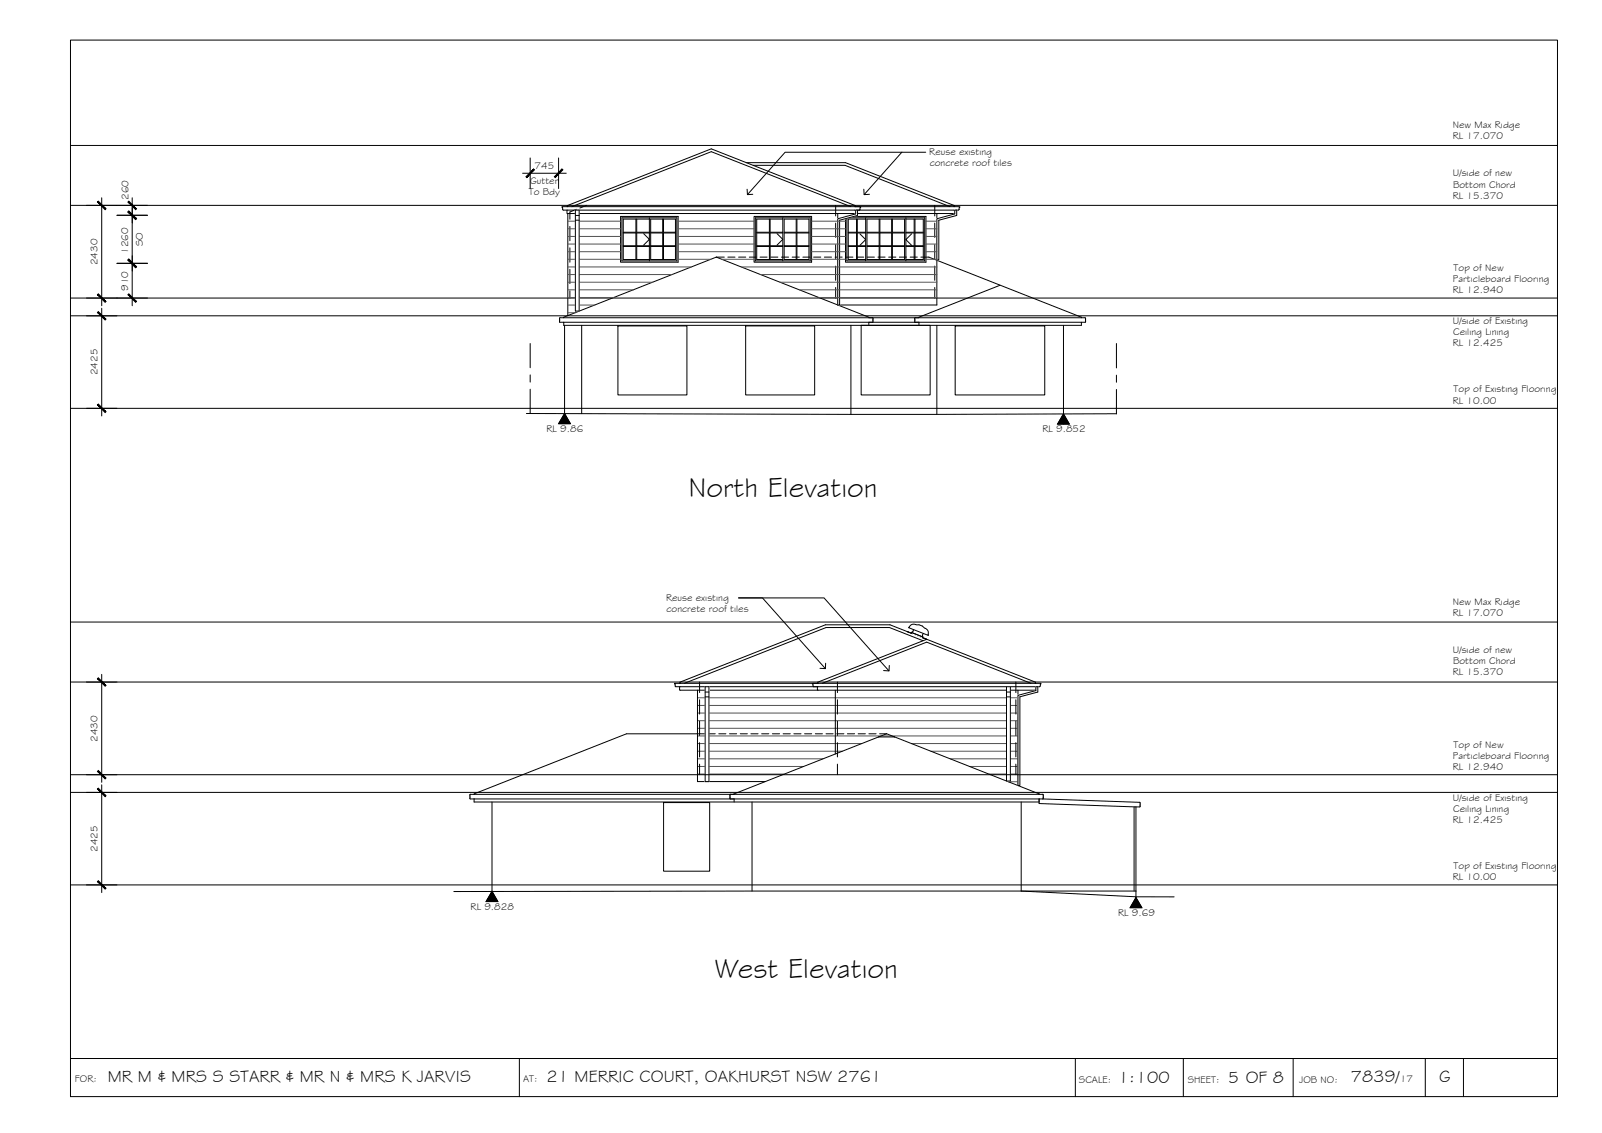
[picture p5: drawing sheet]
<svg xmlns="http://www.w3.org/2000/svg" width="420mm" height="297mm" viewBox="0 0 420 297" stroke-linecap="round" stroke-linejoin="round" font-family="sans-serif">
<!-- layer: WINDOWS -->
<g fill="none" stroke="#000" stroke-width=".26">
<path d="M163.1 57.1h14.4v11.3h-14.4zM166.8 57.4v3.5h-3.3M167 57.4v3.5h3.3M170.3 57.4h-6.8v10.6h6.8M170.3 57.1v11.3M170.7 57.4h6.5v10.6h-6.5zM173.8 57.4v3.5h-3.1M174 57.4v3.5h3.2M198.1 57.1h14.4v11.3h-14.4zM201.8 57.4v3.5h-3.3M202 57.4v3.5h3.3M205.3 57.4h-6.8v10.6h6.8"/>
<path d="M205.3 57.1v11.3M205.7 57.4h6.5v10.6h-6.5zM208.8 57.4v3.5h-3.1M209 57.4v3.5h3.2M222.1 57.1h20.4v11.3h-20.4zM224.6 57.4v3.5h-2.1M224.8 57.4v3.5h2.2M227 57.4h-4.5v10.6h4.5M227 57.1v11.3M227.4 57.4h9.8v10.6h-9.8zM230.6 57.4v3.5h-3.2M230.8 57.4v3.5h3.1v-3.5"/>
<path d="M234 57.4v3.5h3.2M237.6 57.4h4.6v10.6h-4.6M237.6 57.1v11.3M239.8 57.4v3.5h-2.2M240 57.4v3.5h2.2M163.5 61.1h3.3v3.3h-3.3M163.5 64.6h3.3v3.4M168.8 61.2l1.5 1.6-1.5 1.5M170.3 61.1h-3.3v3.3h3.3M170.3 64.6h-3.3v3.4M170.7 61.1h3.1v3.3h-3.1M170.7 64.6h3.1v3.4"/>
<path d="M177.2 61.1h-3.2v3.3h3.2M177.2 64.6h-3.2v3.4M198.5 61.1h3.3v3.3h-3.3M198.5 64.6h3.3v3.4M203.8 61.2l1.5 1.6-1.5 1.5M205.3 61.1h-3.3v3.3h3.3M205.3 64.6h-3.3v3.4M205.7 61.1h3.1v3.3h-3.1M205.7 64.6h3.1v3.4M212.2 61.1h-3.2v3.3h3.2M212.2 64.6h-3.2v3.4M222.5 61.1h2.1v3.3h-2.1"/>
<path d="M222.5 64.6h2.1v3.4M225.5 61.3l1.5 1.5-1.5 1.5M227 61.1h-2.2v3.3h2.2M227 64.6h-2.2v3.4M227.4 61.1h3.2v3.3h-3.2M227.4 64.6h3.2v3.4M230.8 61.1h3.1v3.3h-3.1zM230.8 68v-3.4h3.1v3.4M237.2 61.1h-3.2v3.3h3.2M237.2 64.6h-3.2v3.4M237.6 61.1h2.2v3.3h-2.2M237.6 64.6h2.2v3.4"/>
<path d="M239.1 61.3l-1.5 1.5 1.5 1.5M242.2 61.1h-2.2v3.3h2.2M242.2 64.6h-2.2v3.4"/>
</g>
<!-- layer: NEWWORK -->
<g fill="none" stroke="#000" stroke-width=".26">
<path d="M148.7 55.1v.9h.2M148.9 56v26.8M148.9 54.2l-.1-.3 37.7-14.9 37.8 14.9-.1 .3M162.8 56.7h15v12h-15zM195.8 42.6h25.9l28.6 11.3-.1 .3M197.8 56.7h15.1v12h-15.1zM219.7 56v24h26v-24M221.7 56.7h21.2v12h-21.2zM224.4 55.1v.9h-.2M224.4 54.2h1.3l-.3 .9M250.4 55.1v.9h-101.5M251.4 55.1l.3-.9-104.4 .1 .4 .8h103.7"/>
<path d="M176.9 179.2l96.1 .1-.4 .7h-95.3zM178.4 179.1l-.1-.2 38.2-15.1h16.9l38.2 15.1-.1 .2M214.4 179.1l-1.3 .1 .3 .8M237.9 165.6l1.1 .4 .1-.2 2.9 1.2-.1 .2 1.1 .4M239.1 165.8l2.9 1.2M239.5 165.4l-.5 .6M239.6 165.1l-.1 .4M242 164.1l.2 .3a1.79 1.79 0 0 1 1.3 1.7l-.1 .5-5.1-2a1.49 1.49 0 0 1 2.1-.8h.6l1 .4M242 167l-.1 .1M242.1 166.1l-.2 1.1 1.1 .4M243 167.6l-28.5 11.3 .1 .2M178.2 180v.9h93.5v-.9"/>
<path d="M182.9 180.9v24h17.8M214.4 180v.9h.2M219.1 180.9v16.8M230.4 193.2h4.2M267 180.9v25"/>
</g>
<!-- layer: BORDER -->
<path d="M18.5 10.5h390v277h-390zM18.5 277.5h390M136.2 277.5v10M282 277.5v10M310.4 277.5v10M339.2 277.5v10M373.8 277.5v10M383.8 277.5v10" fill="none" stroke="#000" stroke-width=".26"/>
<!-- layer: CEILING-FLOOR LINES -->
<path d="M18.5 38.1h390M18.5 53.8h390M18.5 78.1h390M18.5 82.8h390M18.5 107.1h390M18.5 178.8h390M18.5 163.1h390M18.5 207.7h390M18.5 203.1h390M18.5 232h390" fill="none" stroke="#000" stroke-width=".26"/>
<!-- layer: DIMENSION -->
<g fill="none" stroke="#000" stroke-width=".26">
<path d="M22.7 53.8h16M26.7 51.9v28.3M30.7 56.4h8M34.7 51.9v28.3M137.1 45.4h11.4M139.1 41.4v8M146.5 41.4v8M22.7 78.1h16M30.7 69h8M22.7 82.8h8M26.7 80.8v28.2M22.7 107.1h8"/>
<path d="M22.7 178.8h8M26.7 176.8v28.3M22.7 207.7h8M22.7 203.1h8M26.7 205.8v28.2M22.7 232h8"/>
</g>
<!-- layer: 0 -->
<g fill="#000" stroke="#000" stroke-width=".26">
<path d="M25.6 53l2 2 .2-.2zM25.6 53l.2-.3 2 2.1z"/>
<path d="M33.8 55.3l-.2 .3 2.2 1.7zM33.6 55.6l2.2 1.7-.2 .2z"/>
<path d="M33.6 55.6l2 1.9 .2-.2zM33.6 55.6l.2-.3 2 2z"/>
<path d="M33.6 53l2 2 .2-.2zM33.6 53l.2-.3 2 2.1z"/>
<path d="M140 44.3l-2 2 .2 .2zM140 44.3l.2 .2-2 2z"/>
<path d="M147.4 44.3l-1.8 2.2 2-2zM145.4 46.3l2-2-1.8 2.2z"/>
<path d="M25.6 77.3l2.2 1.8-2-2.1zM25.6 77.3l2.2 1.8-.2 .2z"/>
<path d="M33.6 77.3l2.2 1.8-2-2.1zM33.6 77.3l2.2 1.8-.2 .2z"/>
<path d="M33.6 68.1l2.2 1.8-2-2zM33.6 68.1l2.2 1.8-.2 .3z"/>
<path d="M33.6 68.1l2 2.1 .2-.3zM33.6 68.1l.2-.2 2 2z"/>
<path d="M25.6 81.9l2 2 .2-.2zM25.6 81.9l.2-.2 2 2z"/>
<path d="M25.6 106.1l2.2 1.8-2-2zM25.6 106.1l2.2 1.8-.2 .3z"/>
<path d="M25.6 177.9l2 2 .2-.2zM25.6 177.9l.2-.2 2 2z"/>
<path d="M25.6 202.2l2.2 1.8-2-2zM25.6 202.2l2.2 1.8-.2 .2z"/>
<path d="M25.6 206.9l2 2 .2-.2zM25.6 206.9l.2-.3 2 2.1z"/>
<path d="M25.6 231.1l2.2 1.8-2-2zM25.6 231.1l2.2 1.8-.2 .2z"/>
</g>
<!-- layer: EXISTING -->
<g fill="none" stroke="#000" stroke-width=".26">
<path d="M245.7 68.2l38 15-.1 .1h1M262.3 74.8l-21.3 8.4v.1h-.9M146.9 83.3l-.2 .1 .1 1.1h1.1M146.9 83.3h1l-.1-.1 40.1-15.8 40 15.8v.1h.9M147.9 84.5h136.7M147.9 84.5v.8h135.7v-.8M147.9 83.3h135.7M148.1 85.3v23.1M152.6 85.3v23.2M162.1 85.4h18.1v18.1h-18.1zM195.6 85.4h18.1v18.1h-18.1zM223.2 85.3v23.3"/>
<path d="M225.9 85.3h18.1v18.2h-18.1zM228.8 83.3l.2 .1v1l-1.1 .1v.8M240 84.5h1v.8M240.1 83.3l-.2 .1 .1 1.1M245.7 85.3v23.3M250.5 85.4h23.5v18.1h-23.5zM278.9 85.3v23.2M284.5 83.3l.2 .4-.1 .8M182.9 192.4h-18.6l-40 15.9M230.4 193.2l-37.9 15.1-1-.1-.1 .2M234.6 193.2l37.9 15.1M123.2 208.4l.2-.2h150.1l.1 .8"/>
<path d="M123.2 209.3l150.3 .2M123.2 208.4v1M124.3 209.5v.8h148.2M129 210.3v23.4M174 210.4h12.1v18h-12.1zM191.4 209.3l.1 .2M191.4 208.4l.1 .6M191.5 209l-.1 .4M191.5 209h.1M192.5 209.5v.8M197.2 210.3v23.3M267.8 210.3v23.3h30.1"/>
<path d="M272.5 209.5v1.2l25.4 .9M273.6 209h.1M273.6 209l-.1 .5 25.5 .9v1.1l-1.1 .1M297.4 211.5v22.1M297.9 211.6v23.5"/>
</g>
<!-- layer: HATCH -->
<g fill="none" stroke="#545454" stroke-width=".26">
<path d="M148.9 58h13.9M148.9 60h13.9M177.8 58h20M177.8 60h20M212.9 58h8.8M212.9 60h8.8M242.9 58h2.8M242.9 60h2.8M148.9 62h13.9M148.9 64h13.9M148.9 66h13.9M148.9 68h13.9"/>
<path d="M148.9 70h32.4M148.9 72h27.4M148.9 74h22.3M148.9 76h17.3M148.9 78h12.2M148.9 80h7.1M177.8 62h20M177.8 64h20M177.8 66h20M177.8 68h8.6M189.3 68h8.5M194.4 70h51.3"/>
<path d="M199.5 72h46.2M204.5 74h41.2M209.6 76h36.1M212.9 62h8.8M212.9 64h8.8M212.9 66h8.8M212.9 68h8.8M214.7 78h31M242.9 62h2.8M242.9 64h2.8M242.9 66h2.8M242.9 68h2.8"/>
<path d="M148.9 82h2.1M182.9 182.9h84.1M182.9 184.9h84.1M182.9 186.9h84.1M182.9 188.9h84.1M182.9 190.9h84.1M182.9 192.9h84.1M182.9 194.9h43.1M182.9 196.9h38M182.9 198.9h32.9M239.1 194.9h27.9M244.1 196.9h22.9"/>
<path d="M249.2 198.9h17.8M182.9 200.9h27.9M182.9 202.9h22.8M254.3 200.9h12.7M259.4 202.9h7.6M264.5 204.9h2.5"/>
</g>
<!-- layer: EXISTING DEMOLISHED -->
<g fill="none" stroke="#000" stroke-width=".26">
<path d="M187.9 67.4h2.1M190.9 67.4h1.9M193.7 67.4h1.9M196.5 67.4h1.9M199.3 67.4h1.9M202.1 67.4h1.9M204.9 67.4h1.9M207.8 67.4h1.8M210.6 67.4h1.9M213.4 67.4h1.9M216.2 67.4h1.9M219 67.4h1.9"/>
<path d="M221.8 67.4h1.9M224.6 67.4h1.9M227.4 67.4h1.9M230.3 67.4h1.8M233.1 67.4h1.9M235.9 67.4h1.9M238.7 67.4h1.9M241.5 67.4h2.1l2.1 .8M182.9 192.4h1.9M185.7 192.4h1.9M188.5 192.4h1.9M191.3 192.4h1.9"/>
<path d="M194.1 192.4h1.9M196.9 192.4h1.9M199.8 192.4h1.8M202.6 192.4h1.9M205.4 192.4h1.9M208.2 192.4h1.9M211 192.4h1.9M213.8 192.4h1.9M216.6 192.4h1.9M219.5 192.4h1.8M222.3 192.4h1.8M225.1 192.4h1.9"/>
<path d="M227.9 192.4h1.9M230.7 192.4h1.8M232.5 192.4l2.1 .8M232.5 192.4l-2.1 .8"/>
</g>
<!-- layer: BOUNDARY -->
<path d="M139.1 90.1v6.3M139.1 98.3v1.9M292.8 90.1v6.4M292.8 98.4v1.8M139.1 102v6.4M292.8 102.1v6.4" fill="none" stroke="#000" stroke-width=".26"/>
<!-- layer: GRDLEV -->
<path d="M138.1 108.4l85.1 .2 69.6-.1M119 233.7l148.8-.1 30.1 1.5h10" fill="none" stroke="#000" stroke-width=".26"/>
<!-- layer: 0.13 -->
<g fill="none" stroke="#000" stroke-width=".26">
<path d="M149.5 59.4v3.7M150 54.2l36.5-14.4 36.6 14.4M151.2 54.9l-1.7 .7v1.9M153.8 53.8l-1.7 .7M197.5 43.3h24.1l27.5 10.9M219.2 53.8v2.8M219.2 58.5v3.7M245.2 53.8v2.8M245.2 58.5v3.7M149.5 65v3.7M149.5 70.6v3.8M149.5 76.2v1.9"/>
<path d="M219.2 64.1v3.8M219.2 69.8v3.7M219.2 75.4v2.7M245.2 64.1v3.8M245.2 69.8v3.7M245.2 75.4v2.7M183.5 178.8v2.8M215.7 179.1l27.3-10.7 27.4 10.7M219.6 178.8v2.8M242.1 168l-8.8-3.5h-16.7l-37.1 14.6M266.4 178.8v2.8M183.5 183.4v3.8"/>
<path d="M183.5 189.1v3.7M183.5 194.7v3.8M219.6 183.4v3.8M219.6 189.1v3.7M219.6 194.7v3.8M266.4 183.4v3.8M266.4 189.1v3.7M266.4 194.7v3.8M183.5 200.3v2.8M219.6 200.3v2.8M266.4 200.3v2.8"/>
</g>
<!-- layer: MASK -->
<g fill="#fff" stroke="#fff" stroke-width=".26">
<path d="M242.6 164.7l.3 .1z"/>
<path d="M239.3 165.7l2.7 1z"/>
<path d="M264 180h1l-1 24.8zM265 180l-1 24.8h1z"/>
<path d="M271.7 180l.5 1.1v-1.1zM271.7 180l.5 1.1h-.5z"/>
<path d="M271.7 181.1l.5 .3v-.3zM270.3 181.4l1.4-.3 .5 .3z"/>
<path d="M268.9 182.3l3.3-.9h-1.9zM267 182.3l3.3-.9-1.4 .9z"/>
<path d="M267 182.3l.5 .4 1.4-.4zM267 182.3l.5 .4h-.5z"/>
<path d="M267 182.7l.5 23.2v-23.2zM267 182.7l.5 23.2h-.5z"/>
<path d="M184.9 180h1l-1 24.9zM185.9 180l-1 24.9h1z"/>
<path d="M250.4 55.1l.5 1v-1zM250.4 55.1l.5 1h-.5z"/>
<path d="M250.4 56.1l.5 .4v-.4zM249 56.5l1.4-.4 .5 .4z"/>
<path d="M247.6 57.4l3.3-.9h-1.9zM245.7 57.4l3.3-.9-1.4 .9z"/>
<path d="M245.7 57.4l.5 .3 1.4-.3zM245.7 57.4l.5 .3h-.5z"/>
<path d="M245.7 57.7l.5 10.5v-10.5zM245.7 57.7l.5 10.5h-.5z"/>
<path d="M224.4 55.1l.5 1v-1zM224.4 55.1l.5 1h-.5z"/>
<path d="M224.4 56.1l.5 .4v-.4zM223 56.5l1.4-.4 .5 .4z"/>
<path d="M221.6 57.4l3.3-.9h-1.9zM219.7 57.4l3.3-.9-1.4 .9z"/>
<path d="M219.7 57.4l.5 .3 1.4-.3zM219.7 57.4l.5 .3h-.5z"/>
<path d="M219.7 57.7l.5 22.3v-22.3zM219.7 57.7l.5 22.3h-.5z"/>
<path d="M150.9 55.1l1 26.4v-26.4zM150.9 55.1l1 26.4h-1z"/>
<path d="M240.7 163.8l1.3 .4zM240.7 163.8l1.5 .6-.2-.2z"/>
<path d="M240.4 163.8l1.8 .6zM240.4 163.8l2 .8z"/>
<path d="M240.1 163.8l2.3 .8zM240.1 163.8l2.6 1z"/>
<path d="M240.1 163.8l2.6 1zM240.2 163.8l2.5 1z"/>
<path d="M239.9 163.7l.2 .1zM239.9 163.7l.3 .1z"/>
<path d="M240.2 163.8l2.4 .9zM240.2 163.8l2.4 .9z"/>
<path d="M242.6 164.7l.3 .1zM242.6 164.7l.3 .1z"/>
<path d="M239.9 163.7l.3 .1zM239.9 163.7l.4 .1z"/>
<path d="M240.2 163.8l2.4 .9zM240.3 163.8l2.3 .9z"/>
<path d="M242.5 164.7l.4 .1zM242.5 164.7l.4 .2z"/>
<path d="M239.7 163.7l.6 .1zM239.7 163.7l.7 .2z"/>
<path d="M240.3 163.8l2.2 .9zM240.4 163.9l2.1 .8z"/>
<path d="M242.4 164.7l.5 .2zM242.4 164.7l.6 .3z"/>
<path d="M239.7 163.7l.7 .2zM239.7 163.7l.7 .2zM239.7 163.7l.7 .2zM239.7 163.7l.7 .2z"/>
<path d="M240.4 163.9l2 .8zM240.4 163.9l2 .8z"/>
<path d="M242.3 164.7l.7 .3zM242.3 164.7l.7 .3z"/>
<path d="M239.5 163.7l.9 .2zM239.5 163.7l1 .4z"/>
<path d="M240.4 163.9l1.9 .8zM240.5 164.1l1.8 .6z"/>
<path d="M242.2 164.7l.8 .3zM242.2 164.7l1 .4z"/>
<path d="M242.2 164.7l1 .4zM242.2 164.7l1 .4z"/>
<path d="M239.5 163.7l1 .4zM239.5 163.7l1 .4z"/>
<path d="M240.5 164.1l1.7 .6zM240.5 164.1l1.7 .6z"/>
<path d="M242.2 164.7l1 .4zM242.2 164.7l1 .4z"/>
<path d="M239.4 163.7l1.1 .4zM239.4 163.7l1.2 .5z"/>
<path d="M240.5 164.1l1.7 .6zM240.6 164.2l1.6 .5z"/>
<path d="M242 164.8l1.2 .3zM242 164.8l1.3 .4z"/>
<path d="M242 164.8l1.3 .4zM242 164.8l1.3 .5z"/>
<path d="M239.3 163.7l1.3 .5zM239.3 163.7l1.3 .5z"/>
<path d="M240.6 164.2l1.4 .6zM240.6 164.2l1.4 .6z"/>
<path d="M242 164.8l1.3 .5zM242 164.8l1.3 .5z"/>
<path d="M239.2 163.7l1.4 .5zM239.2 163.7l1.5 .6z"/>
<path d="M240.6 164.2l1.4 .6zM240.7 164.3l1.3 .5z"/>
<path d="M241.9 164.8l1.4 .5zM241.9 164.8l1.5 .6z"/>
<path d="M239.1 163.8l1.6 .5zM239.1 163.8l1.6 .6z"/>
<path d="M240.7 164.3l1.2 .5zM240.7 164.4l1.2 .4z"/>
<path d="M241.8 164.9l1.6 .5zM241.8 164.9l1.6 .6z"/>
<path d="M239.1 163.8l1.6 .6zM239.1 163.8l1.6 .6z"/>
<path d="M239 163.8l1.7 .6zM239 163.8l1.7 .7z"/>
<path d="M240.7 164.4l1.1 .5zM240.7 164.5l1.1 .4z"/>
<path d="M241.8 164.9l1.6 .6zM241.8 164.9l1.6 .7z"/>
<path d="M238.9 163.9l1.8 .6zM238.9 163.9l1.8 .7z"/>
<path d="M240.7 164.5l1.1 .4zM240.7 164.6l1.1 .3z"/>
<path d="M241.8 164.9l1.6 .7-1.8-.6zM241.6 165l1.9 .7-.1-.1z"/>
<path d="M238.9 163.9l4.6 1.8zM238.9 163.9l4.6 1.8zM238.9 163.9l4.6 1.8zM238.9 163.9l4.6 1.8z"/>
<path d="M238.9 163.9l4.6 1.8-4.8-1.6zM238.7 164.1l4.8 1.9v-.3zM238.7 164.1l4.8 1.9zM238.7 164.1l4.8 1.9z"/>
<path d="M238.7 164.1l4.8 1.9-4.9-1.8zM238.6 164.2l4.9 2v-.2zM238.6 164.2l4.9 2zM238.6 164.2l4.9 2z"/>
<path d="M238.6 164.2l4.9 2-5-1.7zM238.5 164.5l4.9 1.9 .1-.2z"/>
<path d="M238.4 164.5l5 1.9zM238.4 164.5l5.1 2z"/>
<path d="M238.4 164.5l5.1 2zM238.3 164.6l5.2 1.9z"/>
<path d="M239.6 165.1l2.5 1-2.6-.6zM239.5 165.5l2.5 .9 .1-.3z"/>
<path d="M239.5 165.5l2.5 .9zM239.5 165.5l2.5 .9z"/>
<path d="M239.5 165.5l2.5 1zM239.4 165.5l2.6 1z"/>
<path d="M239.4 165.5l2.6 1zM239.4 165.6l2.5 1z"/>
<path d="M239.4 165.6l2.5 1zM239.4 165.6l2.5 1z"/>
<path d="M239.4 165.6l2.5 1zM239.4 165.6l2.5 1.1z"/>
<path d="M239.4 165.6l2.5 1.1zM239.4 165.6l2.5 1.1z"/>
<path d="M239.3 165.7l2.6 1zM239.3 165.7l2.7 1zM239.3 165.7l2.7 1z"/>
<path d="M239.2 165.7l2.8 1zM239.2 165.7l2.8 1.1z"/>
<path d="M239.2 165.7l2.8 1.1zM239.2 165.7l2.8 1.1z"/>
<path d="M239.1 165.7l2.9 1.1zM239.1 165.7l2.9 1.2z"/>
<path d="M239.1 165.7l2.9 1.2zM239.1 165.8l2.9 1.1z"/>
<path d="M239.1 165.8l2.9 1.2-3-1zM239 166l2.9 1.2 .1-.2z"/>
</g>
<!-- layer: SERVICES -->
<path d="M150.9 55.1v26.4h1v-26.4M150.9 56.5h1M150.9 57.7h1M224.4 55.1v1l-4.7 1.3v22.6h.5v-22.3l4.7-1.2v-1.4M250.4 55.1v1l-4.7 1.3v10.8h.5v-10.5l4.7-1.2v-1.4M184.9 181.4h1M184.9 182.7h1M184.9 180v24.9h1v-24.9M264 180v24.8h1v-24.8M264 181.4h1M264 182.7h1M271.7 180v1.1l-4.7 1.2v23.6h.5v-23.2l4.7-1.3v-1.4" fill="none" stroke="#000" stroke-width=".26"/>
<!-- layer: 0 -->
<path d="M236.5 39.9h-30.6l-9.9 11.1M242.8 39.9h-6.3l-9.9 11.1M195.9 49.6l.1 1.4 1.4-.1M226.6 49.6v1.4l1.4-.1M216.5 175.3l-16.5-18.5h-6.3h22.4l17.1 19.1M216.5 173.9v1.4l-1.4-.1M233.2 174.5v1.4l-1.5-.1" fill="none" stroke="#000" stroke-width=".26"/>
<!-- layer: LEVELS -->
<path d="M148.1 108.4l1.5 2.7h-3.1zM278.9 108.5l1.5 2.7h-3zM129 233.7l1.6 2.7h-3.1zM297.9 235.3l1.6 2.7h-3.1z" fill="#000" stroke="#000" stroke-width=".26"/>
<path d="M148.1 108.4l1.5 2.7h-3.1zM278.9 108.5l1.5 2.7h-3zM129 233.7l1.6 2.7h-3.1zM297.9 235.3l1.6 2.7h-3.1z" fill="none" stroke="#000" stroke-width=".26"/>
<!-- layer: TEXT -->
<path d="M148.1 108.4v2.7M278.9 108.5v2.7M129 233.7v2.7M297.9 235.3v2.7" fill="none" stroke="#000" stroke-width=".26"/>
<g font-size="7.5">
<text x="180.5" y="130.3">North Elevation</text>
<text x="187.4" y="256.3">West Elevation</text>
</g>
<g font-size="4.5">
<text x="28.3" y="283.6">MR M &amp; MRS S STARR &amp; MR N &amp; MRS K JARVIS</text>
<text x="143.3" y="283.6">21 MERRIC COURT, OAKHURST NSW 2761</text>
<text x="293.2" y="283.9">1:100</text>
<text x="322.1" y="283.8">5 OF 8</text>
<text x="354.3" y="283.7">7839/</text>
<text x="377.4" y="283.7">G</text>
</g>
<g font-size="2.6">
<text x="381" y="33.6">New Max Ridge</text>
<text x="243.7" y="40.6">Reuse existing</text>
<text x="381" y="36.5">RL 17.070</text>
<text x="140.2" y="44.3">745</text>
<text x="243.8" y="43.5">concrete roof tiles</text>
<text x="381" y="46.2">U/side of new</text>
<text x="33.7" y="52.5" transform="rotate(-90 33.7 52.5)">260</text>
<text x="138.7" y="51.1">To Bdy</text>
<text x="139.1" y="48.2">Gutter</text>
<text x="381" y="52.1">RL 15.370</text>
<text x="381.1" y="49.2">Bottom Chord</text>
<text x="37.4" y="64.6" transform="rotate(-90 37.4 64.6)">SO</text>
<text x="25.6" y="69.5" transform="rotate(-90 25.6 69.5)">2430</text>
<text x="33.6" y="66.6" transform="rotate(-90 33.6 66.6)">1260</text>
<text x="381.2" y="71.1">Top of New</text>
<text x="33.6" y="76.2" transform="rotate(-90 33.6 76.2)">910</text>
<text x="381" y="76.9">RL 12.940</text>
<text x="381.1" y="74">Particleboard Flooring</text>
<text x="381" y="84.9">U/side of Existing</text>
<text x="381.1" y="87.9">Ceiling Lining</text>
<text x="381" y="90.8">RL 12.425</text>
<text x="25.6" y="98.4" transform="rotate(-90 25.6 98.4)">2425</text>
<text x="381" y="105.8">RL 10.00</text>
<text x="381.2" y="102.9">Top of Existing Flooring</text>
<text x="143.3" y="113.2">RL 9.86</text>
<text x="273.4" y="113.3">RL 9.852</text>
<text x="174.7" y="157.5">Reuse existing</text>
<text x="174.8" y="160.4">concrete roof tiles</text>
<text x="381" y="158.5">New Max Ridge</text>
<text x="381" y="161.5">RL 17.070</text>
<text x="381" y="171.2">U/side of new</text>
<text x="381" y="177.1">RL 15.370</text>
<text x="381.1" y="174.1">Bottom Chord</text>
<text x="25.6" y="194.5" transform="rotate(-90 25.6 194.5)">2430</text>
<text x="381.2" y="196">Top of New</text>
<text x="381" y="201.9">RL 12.940</text>
<text x="381.1" y="198.9">Particleboard Flooring</text>
<text x="381" y="209.9">U/side of Existing</text>
<text x="381" y="215.7">RL 12.425</text>
<text x="381.1" y="212.8">Ceiling Lining</text>
<text x="25.6" y="223.3" transform="rotate(-90 25.6 223.3)">2425</text>
<text x="381.2" y="227.8">Top of Existing Flooring</text>
<text x="381" y="230.8">RL 10.00</text>
<text x="123.4" y="238.5">RL 9.828</text>
<text x="293.2" y="240.1">RL 9.69</text>
<text x="19.6" y="283.7">FOR:</text>
<text x="137.2" y="283.6">AT:</text>
<text x="282.9" y="283.9">SCALE:</text>
<text x="311.5" y="283.9">SHEET:</text>
<text x="340.7" y="283.9">JOB NO:</text>
<text x="367.2" y="283.7">17</text>
</g>
</svg>
